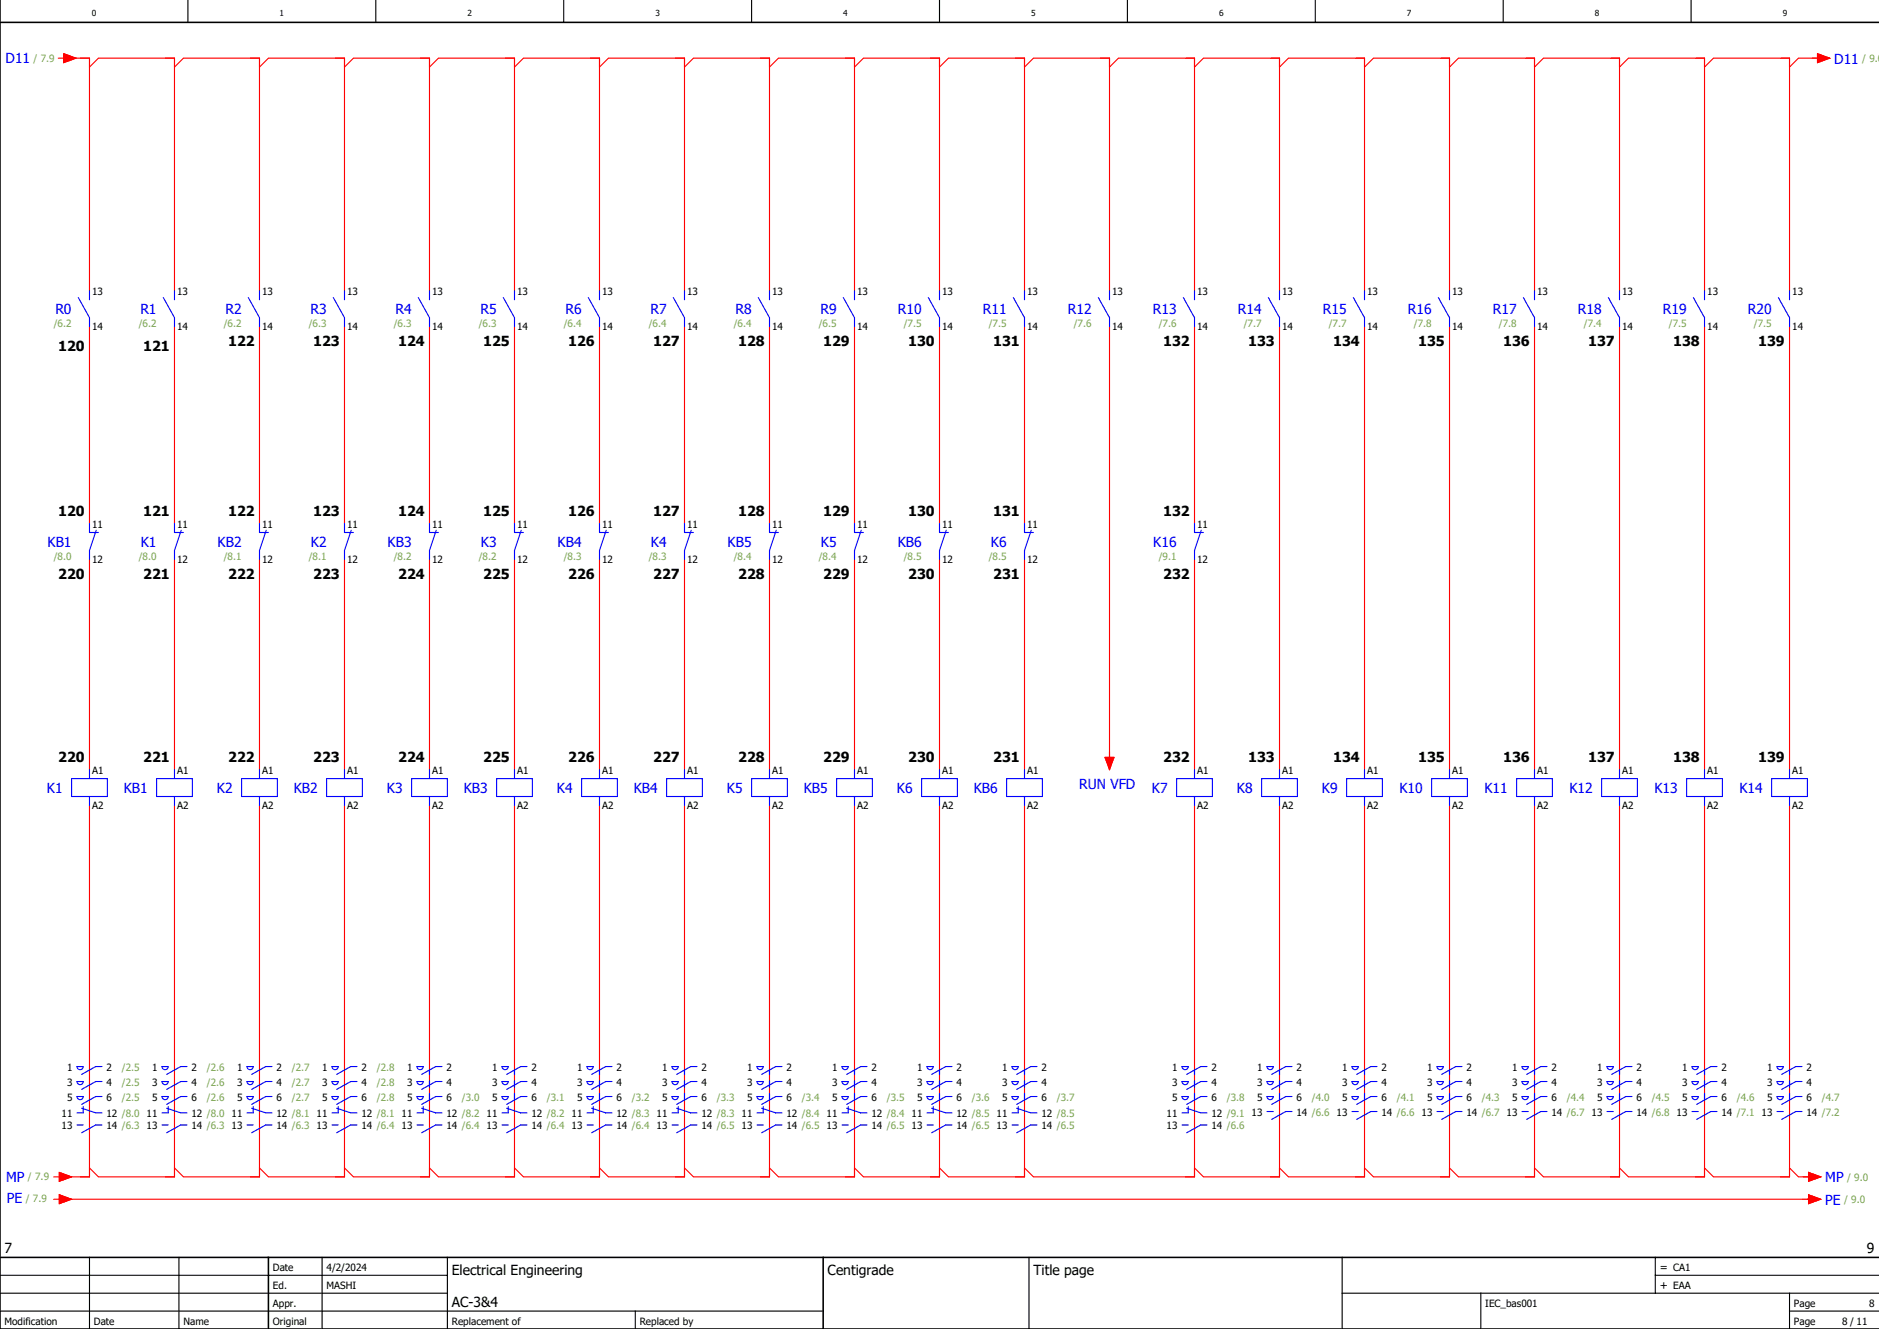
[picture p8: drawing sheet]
<svg xmlns="http://www.w3.org/2000/svg" width="420mm" height="297mm" viewBox="0 0 420 297" stroke-linecap="round" stroke-linejoin="round" font-family="sans-serif">
<g fill="none" stroke="#000" stroke-width=".25">
<path d="M42 0v5M84 0v5M126 0v5M168 0v5M210 0v5M252 0v5M294 0v5M336 0v5M378 0v5M0 293h184M0 289h100M0 285h100"/>
<path d="M20 281v16M40 281v16M72 281v16M100 281v16M142 293v4M230 281v16M300 289h120M300 281v16M331 289v8M370 285h50M370 281v8M400 293h20"/>
<path d="M400 289v8"/>
</g>
<path d="M0 5h420M0 0v297h420M0 281h420M60 281v16M184 281v16" fill="none" stroke="#000" stroke-width=".35"/>
<g fill="none" stroke="#f00" stroke-width=".25">
<path d="M13 13h1.2M14.2 12l2.8 1-2.8 1zM15 13h5v52M20 15l2-2h17v52M39 15l2-2h17v52M58 15l2-2h17v52M77 15l2-2h17v52M96 15l2-2h17v52M115 15l2-2h17v52M134 15l2-2h17v52M153 15l2-2h17v52M172 15l2-2h17v52"/>
<path d="M191 15l2-2h17v52M210 15l2-2h17v52M229 15l2-2h17v52M248 15l2-2h17v52M267 15l2-2h17v52M286 15l2-2h17v52M305 15l2-2h17v52M324 15l2-2h17v52M343 15l2-2h17v52M362 15l2-2h17v52M381 15l2-2h17v52M406.2 12l2.8 1-2.8 1z"/>
<path d="M407 13h-5l-2 2M20 73v44M39 73v44M58 73v44M77 73v44M96 73v44M115 73v44M134 73v44M153 73v44M172 73v44M191 73v44M210 73v44"/>
<path d="M229 73v44M248 73v97M267 73v44M286 73v99M305 73v99M324 73v99M343 73v99M362 73v99M381 73v99M400 73v99M20 125v47M39 125v47"/>
<path d="M58 125v47M77 125v47M96 125v47M115 125v47M134 125v47M153 125v47M172 125v47M191 125v47M210 125v47M229 125v47M267 125v47M20 180v83h-6"/>
<path d="M39 180v83h-17l-2-2M58 180v83h-17l-2-2M77 180v83h-17l-2-2M96 180v83h-17l-2-2M115 180v83h-17l-2-2M134 180v83h-17l-2-2M153 180v83h-17l-2-2M172 180v83h-17l-2-2M191 180v83h-17l-2-2M210 180v83h-17l-2-2M229 180v83h-17l-2-2M247 169.3h2l-1 2.7z"/>
<path d="M267 180v83h-36l-2-2M286 180v83h-17l-2-2M305 180v83h-17l-2-2M324 180v83h-17l-2-2M343 180v83h-17l-2-2M362 180v83h-17l-2-2M381 180v83h-17l-2-2M400 180v83h-17l-2-2M12 263h1.3M12 268h1.3M13.3 262l2.7 1-2.7 1zM13.3 267l2.7 1-2.7 1z"/>
<path d="M14 268h391M400 261l2 2h3M404.3 267l2.7 1-2.7 1zM404.3 262l2.7 1-2.7 1z"/>
</g>
<g fill="none" stroke="#00f" stroke-width=".25">
<path d="M17.5 66.5l2.5 4.5v2M20 65v2M36.5 66.5l2.5 4.5v2M39 65v2M55.5 66.5l2.5 4.5v2M58 65v2M74.5 66.5l2.5 4.5v2M77 65v2M93.5 66.5l2.5 4.5v2M96 65v2M112.5 66.5l2.5 4.5v2M115 65v2"/>
<path d="M131.5 66.5l2.5 4.5v2M134 65v2M150.5 66.5l2.5 4.5v2M153 65v2M169.5 66.5l2.5 4.5v2M172 65v2M188.5 66.5l2.5 4.5v2M191 65v2M207.5 66.5l2.5 4.5v2M210 65v2M226.5 66.5l2.5 4.5v2M229 65v2"/>
<path d="M245.5 66.5l2.5 4.5v2M248 65v2M264.5 66.5l2.5 4.5v2M267 65v2M283.5 66.5l2.5 4.5v2M286 65v2M302.5 66.5l2.5 4.5v2M305 65v2M321.5 66.5l2.5 4.5v2M324 65v2M340.5 66.5l2.5 4.5v2M343 65v2"/>
<path d="M359.5 66.5l2.5 4.5v2M362 65v2M378.5 66.5l2.5 4.5v2M381 65v2M397.5 66.5l2.5 4.5v2M400 65v2M20 117v2h2M21.5 118.5l-1.5 4.5v2M39 117v2h2M40.5 118.5l-1.5 4.5v2M58 117v2h2M59.5 118.5l-1.5 4.5v2"/>
<path d="M77 117v2h2M78.5 118.5l-1.5 4.5v2M96 117v2h2M97.5 118.5l-1.5 4.5v2M115 117v2h2M116.5 118.5l-1.5 4.5v2M134 117v2h2M135.5 118.5l-1.5 4.5v2M153 117v2h2M154.5 118.5l-1.5 4.5v2M172 117v2h2M173.5 118.5l-1.5 4.5v2"/>
<path d="M191 117v2h2M192.5 118.5l-1.5 4.5v2M210 117v2h2M211.5 118.5l-1.5 4.5v2M229 117v2h2M230.5 118.5l-1.5 4.5v2M267 117v2h2M268.5 118.5l-1.5 4.5v2M16 174h8v4h-8zM20 172v2M20 178v2M35 174h8v4h-8z"/>
<path d="M39 172v2M39 178v2M54 174h8v4h-8zM58 172v2M58 178v2M73 174h8v4h-8zM77 172v2M77 178v2M92 174h8v4h-8zM96 172v2M96 178v2M111 174h8v4h-8z"/>
<path d="M115 172v2M115 178v2M130 174h8v4h-8zM134 172v2M134 178v2M149 174h8v4h-8zM153 172v2M153 178v2M168 174h8v4h-8zM172 172v2M172 178v2M187 174h8v4h-8z"/>
<path d="M191 172v2M191 178v2M206 174h8v4h-8zM210 172v2M210 178v2M225 174h8v4h-8zM229 172v2M229 178v2M263 174h8v4h-8zM267 172v2M267 178v2M282 174h8v4h-8z"/>
<path d="M286 172v2M286 178v2M301 174h8v4h-8zM305 172v2M305 178v2M320 174h8v4h-8zM324 172v2M324 178v2M339 174h8v4h-8zM343 172v2M343 178v2M358 174h8v4h-8z"/>
<path d="M362 172v2M362 178v2M377 174h8v4h-8zM381 172v2M381 178v2M396 174h8v4h-8zM400 172v2M400 178v2M17.2 238.4h1.4a.7 .7 0 0 1-.7 .6 .7 .7 0 0 1-.7-.6zM22.8 238.3h-1.4l-3.1 1.8M36.2 238.4h1.4a.7 .7 0 0 1-.7 .6 .7 .7 0 0 1-.7-.6zM41.8 238.3h-1.4l-3.1 1.8"/>
<path d="M55.2 238.4h1.4a.7 .7 0 0 1-.7 .6 .7 .7 0 0 1-.7-.6zM60.8 238.3h-1.4l-3.1 1.8M74.2 238.4h1.4a.7 .7 0 0 1-.7 .6 .7 .7 0 0 1-.7-.6zM79.8 238.3h-1.4l-3.1 1.8M93.2 238.4h1.4a.7 .7 0 0 1-.7 .6 .7 .7 0 0 1-.7-.6zM96 239.1v1M98.8 238.3h-1.4l-3.2 1.8M112.2 238.4h1.4a.7 .7 0 0 1-.7 .6 .7 .7 0 0 1-.7-.6zM115 239.1v1M117.8 238.3h-1.4l-3.1 1.8M131.2 238.4h1.4a.7 .7 0 0 1-.7 .6 .7 .7 0 0 1-.7-.6zM134 239.1v1"/>
<path d="M136.8 238.3h-1.4l-3.1 1.8M150.2 238.4h1.4a.7 .7 0 0 1-.7 .6 .7 .7 0 0 1-.7-.6zM153 239.1v1M155.8 238.3h-1.4l-3.2 1.8M169.2 238.4h1.4a.7 .7 0 0 1-.7 .6 .7 .7 0 0 1-.7-.6zM172 239.1v1M174.8 238.3h-1.4l-3.2 1.8M188.2 238.4h1.4a.7 .7 0 0 1-.7 .6 .7 .7 0 0 1-.7-.6zM191 239.1v1M193.8 238.3h-1.4l-3.1 1.8M207.2 238.4h1.4a.7 .7 0 0 1-.7 .6 .7 .7 0 0 1-.7-.6zM210 239.1v1"/>
<path d="M212.8 238.3h-1.4l-3.1 1.8M226.2 238.4h1.4a.7 .7 0 0 1-.7 .6 .7 .7 0 0 1-.7-.6zM229 239.1v1M231.8 238.3h-1.4l-3.2 1.8M264.2 238.4h1.4a.7 .7 0 0 1-.7 .6 .7 .7 0 0 1-.7-.6zM267 239.1v1M269.8 238.3h-1.4l-3.1 1.8M283.2 238.4h1.4a.7 .7 0 0 1-.7 .6 .7 .7 0 0 1-.7-.6zM286 239.1v1M288.8 238.3h-1.4l-3.2 1.8M302.2 238.4h1.4a.7 .7 0 0 1-.7 .6 .7 .7 0 0 1-.7-.6zM305 239.1v1"/>
<path d="M307.8 238.3h-1.4l-3.2 1.8M321.2 238.4h1.4a.7 .7 0 0 1-.7 .6 .7 .7 0 0 1-.7-.6zM324 239.1v1M326.8 238.3h-1.4l-3.1 1.8M340.2 238.4h1.4a.7 .7 0 0 1-.7 .6 .7 .7 0 0 1-.7-.6zM343 239.1v1M345.8 238.3h-1.4l-3.1 1.8M359.2 238.4h1.4a.7 .7 0 0 1-.7 .6 .7 .7 0 0 1-.7-.6zM362 239.1v1M364.8 238.3h-1.4l-3.2 1.8M378.2 238.4h1.4a.7 .7 0 0 1-.7 .6 .7 .7 0 0 1-.7-.6zM381 239.1v1"/>
<path d="M383.8 238.3h-1.4l-3.1 1.8M397.2 238.4h1.4a.7 .7 0 0 1-.7 .6 .7 .7 0 0 1-.7-.6zM400 239.1v1M402.8 238.3h-1.4l-3.1 1.8M17.2 241.7h1.4a.7 .7 0 0 1-.7 .7 .7 .7 0 0 1-.7-.7zM17.2 245.1h1.4a.7 .7 0 0 1-.7 .6 .7 .7 0 0 1-.7-.6zM17.2 251.4h1.4M18.3 247.7l3.1 1h1.4M18.6 247.3v1.4h-1.4M22.8 241.7h-1.4l-3.1 1.8M22.8 245h-1.4l-3.1 1.8M22.8 251.4h-1.4l-3.1 1.8"/>
<path d="M36.2 241.7h1.4a.7 .7 0 0 1-.7 .7 .7 .7 0 0 1-.7-.7zM36.2 245.1h1.4a.7 .7 0 0 1-.7 .6 .7 .7 0 0 1-.7-.6zM36.2 251.4h1.4M37.3 247.7l3.1 1h1.4M37.6 247.3v1.4h-1.4M41.8 241.7h-1.4l-3.1 1.8M41.8 245h-1.4l-3.1 1.8M41.8 251.4h-1.4l-3.1 1.8M55.2 241.7h1.4a.7 .7 0 0 1-.7 .7 .7 .7 0 0 1-.7-.7zM55.2 245.1h1.4a.7 .7 0 0 1-.7 .6 .7 .7 0 0 1-.7-.6zM55.2 251.4h1.4M56.3 247.7l3.1 1h1.4"/>
<path d="M56.6 247.3v1.4h-1.4M60.8 241.7h-1.4l-3.1 1.8M60.8 245h-1.4l-3.1 1.8M60.8 251.4h-1.4l-3.1 1.8M74.2 241.7h1.4a.7 .7 0 0 1-.7 .7 .7 .7 0 0 1-.7-.7zM74.2 245.1h1.4a.7 .7 0 0 1-.7 .6 .7 .7 0 0 1-.7-.6zM74.2 251.4h1.4M75.3 247.7l3.1 1h1.4M75.6 247.3v1.4h-1.4M79.8 241.7h-1.4l-3.1 1.8M79.8 245h-1.4l-3.1 1.8M79.8 251.4h-1.4l-3.1 1.8"/>
<path d="M93.2 241.7h1.4a.7 .7 0 0 1-.7 .7 .7 .7 0 0 1-.7-.7zM93.2 251.4h1.4M93.2 245.1h1.4a.7 .7 0 0 1-.7 .7 .7 .7 0 0 1-.7-.7zM94.3 247.7l3.1 1h1.4M94.6 247.3v1.4h-1.4M96 241.6v1.3M96 244.4v1.3M98.8 241.7h-1.4l-3.2 1.8M98.8 251.4h-1.4l-3.1 1.8M98.8 245.1h-1.4l-3.1 1.7M112.2 241.7h1.4a.7 .7 0 0 1-.7 .7 .7 .7 0 0 1-.7-.7zM112.2 251.4h1.4"/>
<path d="M112.2 245.1h1.4a.7 .7 0 0 1-.7 .7 .7 .7 0 0 1-.7-.7zM113.3 247.7l3.1 1h1.4M113.6 247.3v1.4h-1.4M115 241.6v1.3M115 244.4v1.3M117.8 241.7h-1.4l-3.1 1.8M117.8 251.4h-1.4l-3.1 1.8M117.8 245.1h-1.4l-3.1 1.7M131.2 241.7h1.4a.7 .7 0 0 1-.7 .7 .7 .7 0 0 1-.7-.7zM131.2 251.4h1.4M131.2 245.1h1.4a.7 .7 0 0 1-.7 .7 .7 .7 0 0 1-.7-.7zM132.3 247.7l3.1 1h1.4"/>
<path d="M132.6 247.3v1.4h-1.4M134 241.6v1.3M134 244.4v1.3M136.8 241.7h-1.4l-3.1 1.8M136.8 251.4h-1.4l-3.1 1.8M136.8 245.1h-1.4l-3.1 1.7M150.2 241.7h1.4a.7 .7 0 0 1-.7 .7 .7 .7 0 0 1-.7-.7zM150.2 251.4h1.4M150.2 245.1h1.4a.7 .7 0 0 1-.7 .7 .7 .7 0 0 1-.7-.7zM151.3 247.7l3.1 1h1.4M151.6 247.3v1.4h-1.4M153 241.6v1.3"/>
<path d="M153 244.4v1.3M155.8 241.7h-1.4l-3.2 1.8M155.8 251.4h-1.4l-3.1 1.8M155.8 245.1h-1.4l-3.1 1.7M169.2 241.7h1.4a.7 .7 0 0 1-.7 .7 .7 .7 0 0 1-.7-.7zM169.2 251.4h1.4M169.2 245.1h1.4a.7 .7 0 0 1-.7 .7 .7 .7 0 0 1-.7-.7zM170.3 247.7l3.1 1h1.4M170.6 247.3v1.4h-1.4M172 241.6v1.3M172 244.4v1.3M174.8 241.7h-1.4l-3.2 1.8"/>
<path d="M174.8 251.4h-1.4l-3.1 1.8M174.8 245.1h-1.4l-3.1 1.7M188.2 241.7h1.4a.7 .7 0 0 1-.7 .7 .7 .7 0 0 1-.7-.7zM188.2 251.4h1.4M188.2 245.1h1.4a.7 .7 0 0 1-.7 .7 .7 .7 0 0 1-.7-.7zM189.3 247.7l3.1 1h1.4M189.6 247.3v1.4h-1.4M191 241.6v1.3M191 244.4v1.3M193.8 241.7h-1.4l-3.1 1.8M193.8 251.4h-1.4l-3.1 1.8M193.8 245.1h-1.4l-3.1 1.7"/>
<path d="M207.2 241.7h1.4a.7 .7 0 0 1-.7 .7 .7 .7 0 0 1-.7-.7zM207.2 251.4h1.4M207.2 245.1h1.4a.7 .7 0 0 1-.7 .7 .7 .7 0 0 1-.7-.7zM208.3 247.7l3.1 1h1.4M208.6 247.3v1.4h-1.4M210 241.6v1.3M210 244.4v1.3M212.8 241.7h-1.4l-3.1 1.8M212.8 251.4h-1.4l-3.1 1.8M212.8 245.1h-1.4l-3.1 1.7M226.2 241.7h1.4a.7 .7 0 0 1-.7 .7 .7 .7 0 0 1-.7-.7zM226.2 251.4h1.4"/>
<path d="M226.2 245.1h1.4a.7 .7 0 0 1-.7 .7 .7 .7 0 0 1-.7-.7zM227.3 247.7l3.1 1h1.4M227.6 247.3v1.4h-1.4M229 241.6v1.3M229 244.4v1.3M231.8 241.7h-1.4l-3.2 1.8M231.8 251.4h-1.4l-3.1 1.8M231.8 245.1h-1.4l-3.1 1.7M264.2 241.7h1.4a.7 .7 0 0 1-.7 .7 .7 .7 0 0 1-.7-.7zM264.2 251.4h1.4M264.2 245.1h1.4a.7 .7 0 0 1-.7 .7 .7 .7 0 0 1-.7-.7zM265.3 247.7l3.1 1h1.4"/>
<path d="M265.6 247.3v1.4h-1.4M267 241.6v1.3M267 244.4v1.3M269.8 241.7h-1.4l-3.1 1.8M269.8 251.4h-1.4l-3.1 1.8M269.8 245.1h-1.4l-3.1 1.7M283.2 241.7h1.4a.7 .7 0 0 1-.7 .7 .7 .7 0 0 1-.7-.7zM283.2 248.4h1.4M283.2 245.1h1.4a.7 .7 0 0 1-.7 .7 .7 .7 0 0 1-.7-.7zM286 241.6v1.3M286 244.4v1.3M288.8 241.7h-1.4l-3.2 1.8"/>
<path d="M288.8 248.4h-1.4l-3.1 1.8M288.8 245.1h-1.4l-3.1 1.7M302.2 241.7h1.4a.7 .7 0 0 1-.7 .7 .7 .7 0 0 1-.7-.7zM302.2 248.4h1.4M302.2 245.1h1.4a.7 .7 0 0 1-.7 .7 .7 .7 0 0 1-.7-.7zM305 241.6v1.3M305 244.4v1.3M307.8 241.7h-1.4l-3.2 1.8M307.8 248.4h-1.4l-3.1 1.8M307.8 245.1h-1.4l-3.1 1.7M321.2 241.7h1.4a.7 .7 0 0 1-.7 .7 .7 .7 0 0 1-.7-.7zM321.2 248.4h1.4"/>
<path d="M321.2 245.1h1.4a.7 .7 0 0 1-.7 .7 .7 .7 0 0 1-.7-.7zM324 241.6v1.3M324 244.4v1.3M326.8 241.7h-1.4l-3.1 1.8M326.8 248.4h-1.4l-3.1 1.8M326.8 245.1h-1.4l-3.1 1.7M340.2 241.7h1.4a.7 .7 0 0 1-.7 .7 .7 .7 0 0 1-.7-.7zM340.2 248.4h1.4M340.2 245.1h1.4a.7 .7 0 0 1-.7 .7 .7 .7 0 0 1-.7-.7zM343 241.6v1.3M343 244.4v1.3M345.8 241.7h-1.4l-3.1 1.8"/>
<path d="M345.8 248.4h-1.4l-3.1 1.8M345.8 245.1h-1.4l-3.1 1.7M359.2 241.7h1.4a.7 .7 0 0 1-.7 .7 .7 .7 0 0 1-.7-.7zM359.2 245.1h1.4a.7 .7 0 0 1-.7 .7 .7 .7 0 0 1-.7-.7zM359.2 248.4h1.4M362 241.6v1.3M362 244.4v1.3M364.8 241.7h-1.4l-3.2 1.8M364.8 245.1h-1.4l-3.1 1.7M364.8 248.4h-1.4l-3.2 1.8M378.2 241.7h1.4a.7 .7 0 0 1-.7 .7 .7 .7 0 0 1-.7-.7zM378.2 245.1h1.4a.7 .7 0 0 1-.7 .7 .7 .7 0 0 1-.7-.7z"/>
<path d="M378.2 248.4h1.4M381 241.6v1.3M381 244.4v1.3M383.8 241.7h-1.4l-3.1 1.8M383.8 248.4h-1.4l-3.1 1.8M383.8 245.1h-1.4l-3.1 1.7M397.2 241.7h1.4a.7 .7 0 0 1-.7 .7 .7 .7 0 0 1-.7-.7zM397.2 248.4h1.4M397.2 245.1h1.4a.7 .7 0 0 1-.7 .7 .7 .7 0 0 1-.7-.7zM400 241.6v1.3M400 244.4v1.3M402.8 241.7h-1.4l-3.1 1.8"/>
<path d="M402.8 248.4h-1.4l-3.1 1.8M402.8 245.1h-1.4l-3.1 1.7"/>
</g>
<g fill="#f00" stroke="#f00" stroke-width=".22">
<path d="M14.2 12l2.8 1-2.8 1z"/>
<path d="M406.2 12l2.8 1-2.8 1z"/>
<path d="M13.3 262l2.7 1-2.7 1z"/>
<path d="M13.3 267l2.7 1-2.7 1z"/>
<path d="M404.3 267l2.7 1-2.7 1z"/>
<path d="M404.3 262l2.7 1-2.7 1z"/>
<path d="M247 169.3h2l-1 2.7z"/>
</g>
<g font-size="3.1" fill="#00f">
<text x="1.3" y="14.1">D11</text>
<text x="410" y="14.2">D11</text>
<text x="12.4" y="70.2">R0</text>
<text x="31.4" y="70.2">R1</text>
<text x="50.4" y="70.2">R2</text>
<text x="69.4" y="70.2">R3</text>
<text x="88.4" y="70.2">R4</text>
<text x="107.4" y="70.2">R5</text>
<text x="126.4" y="70.2">R6</text>
<text x="145.4" y="70.2">R7</text>
<text x="164.4" y="70.2">R8</text>
<text x="183.4" y="70.2">R9</text>
<text x="200.7" y="70.2">R10</text>
<text x="219.7" y="70.2">R11</text>
<text x="238.7" y="70.2">R12</text>
<text x="257.7" y="70.2">R13</text>
<text x="276.7" y="70.2">R14</text>
<text x="295.7" y="70.2">R15</text>
<text x="314.7" y="70.2">R16</text>
<text x="333.7" y="70.2">R17</text>
<text x="352.7" y="70.2">R18</text>
<text x="371.7" y="70.2">R19</text>
<text x="390.7" y="70.2">R20</text>
<text x="10.7" y="122.2">KB1</text>
<text x="31.5" y="122.2">K1</text>
<text x="48.7" y="122.2">KB2</text>
<text x="69.5" y="122.2">K2</text>
<text x="86.6" y="122.2">KB3</text>
<text x="107.5" y="122.2">K3</text>
<text x="124.7" y="122.2">KB4</text>
<text x="145.5" y="122.2">K4</text>
<text x="162.6" y="122.2">KB5</text>
<text x="183.5" y="122.2">K5</text>
<text x="200.7" y="122.2">KB6</text>
<text x="221.5" y="122.2">K6</text>
<text x="257.8" y="122.2">K16</text>
<text x="10.5" y="177.2">K1</text>
<text x="27.7" y="177.2">KB1</text>
<text x="48.5" y="177.2">K2</text>
<text x="65.7" y="177.2">KB2</text>
<text x="86.5" y="177.2">K3</text>
<text x="103.6" y="177.2">KB3</text>
<text x="124.5" y="177.2">K4</text>
<text x="141.7" y="177.2">KB4</text>
<text x="162.5" y="177.2">K5</text>
<text x="179.6" y="177.2">KB5</text>
<text x="200.5" y="177.2">K6</text>
<text x="217.7" y="177.2">KB6</text>
<text x="241.2" y="176.3">RUN VFD</text>
<text x="257.5" y="177.2">K7</text>
<text x="276.5" y="177.2">K8</text>
<text x="295.5" y="177.2">K9</text>
<text x="312.8" y="177.2">K10</text>
<text x="331.8" y="177.2">K11</text>
<text x="350.8" y="177.2">K12</text>
<text x="369.8" y="177.2">K13</text>
<text x="388.8" y="177.2">K14</text>
<text x="1.4" y="264">MP</text>
<text x="1.6" y="268.9">PE</text>
<text x="408" y="269.2">PE</text>
<text x="408" y="264.2">MP</text>
</g>
<g font-size="3.1">
<text x="51" y="77.4">122</text>
<text x="70" y="77.4">123</text>
<text x="89" y="77.4">124</text>
<text x="108" y="77.4">125</text>
<text x="127" y="77.4">126</text>
<text x="146" y="77.4">127</text>
<text x="165" y="77.4">128</text>
<text x="184" y="77.4">129</text>
<text x="203" y="77.4">130</text>
<text x="222" y="77.4">131</text>
<text x="260" y="77.4">132</text>
<text x="279" y="77.4">133</text>
<text x="298" y="77.4">134</text>
<text x="317" y="77.4">135</text>
<text x="336" y="77.4">136</text>
<text x="355" y="77.4">137</text>
<text x="374" y="77.4">138</text>
<text x="393" y="77.4">139</text>
<text x="13" y="78.4">120</text>
<text x="32" y="78.4">121</text>
<text x="13" y="115.4">120</text>
<text x="32" y="115.4">121</text>
<text x="51" y="115.4">122</text>
<text x="70" y="115.4">123</text>
<text x="89" y="115.4">124</text>
<text x="108" y="115.4">125</text>
<text x="127" y="115.4">126</text>
<text x="146" y="115.4">127</text>
<text x="165" y="115.4">128</text>
<text x="184" y="115.4">129</text>
<text x="203" y="115.4">130</text>
<text x="222" y="115.4">131</text>
<text x="260" y="115.4">132</text>
<text x="13" y="129.4">220</text>
<text x="32" y="129.4">221</text>
<text x="51" y="129.4">222</text>
<text x="70" y="129.4">223</text>
<text x="89" y="129.4">224</text>
<text x="108" y="129.4">225</text>
<text x="127" y="129.4">226</text>
<text x="146" y="129.4">227</text>
<text x="165" y="129.4">228</text>
<text x="184" y="129.4">229</text>
<text x="203" y="129.4">230</text>
<text x="222" y="129.4">231</text>
<text x="260" y="129.4">232</text>
<text x="13" y="170.4">220</text>
<text x="32" y="170.4">221</text>
<text x="51" y="170.4">222</text>
<text x="70" y="170.4">223</text>
<text x="89" y="170.4">224</text>
<text x="108" y="170.4">225</text>
<text x="127" y="170.4">226</text>
<text x="146" y="170.4">227</text>
<text x="165" y="170.4">228</text>
<text x="184" y="170.4">229</text>
<text x="203" y="170.4">230</text>
<text x="222" y="170.4">231</text>
<text x="260" y="170.4">232</text>
<text x="279" y="170.4">133</text>
<text x="298" y="170.4">134</text>
<text x="317" y="170.4">135</text>
<text x="336" y="170.4">136</text>
<text x="355" y="170.4">137</text>
<text x="374" y="170.4">138</text>
<text x="393" y="170.4">139</text>
<text x="1" y="280">7</text>
<text x="417.3" y="280">9</text>
<text x="101" y="285">Electrical Engineering</text>
<text x="185" y="285">Centigrade</text>
<text x="231" y="285">Title page</text>
<text x="101" y="292">AC-3&amp;4</text>
</g>
<g font-size="2.5">
<text x="371" y="284">= CA1</text>
<text x="371" y="288">+ EAA</text>
</g>
<g font-size="2.2" fill="#7ca552">
<text x="7.5" y="13.8">/ 7.9</text>
<text x="416.3" y="13.9">/ 9.0</text>
<text x="12" y="73.1">/6.2</text>
<text x="31" y="73.1">/6.2</text>
<text x="50" y="73.1">/6.2</text>
<text x="69" y="73.1">/6.3</text>
<text x="88" y="73.1">/6.3</text>
<text x="107" y="73.1">/6.3</text>
<text x="126" y="73.1">/6.4</text>
<text x="145" y="73.1">/6.4</text>
<text x="164" y="73.1">/6.4</text>
<text x="183" y="73.1">/6.5</text>
<text x="202" y="73.1">/7.5</text>
<text x="221" y="73.1">/7.5</text>
<text x="240" y="73.1">/7.6</text>
<text x="259" y="73.1">/7.6</text>
<text x="278" y="73.1">/7.7</text>
<text x="297" y="73.1">/7.7</text>
<text x="316" y="73.1">/7.8</text>
<text x="335" y="73.1">/7.8</text>
<text x="354" y="73.1">/7.4</text>
<text x="373" y="73.1">/7.5</text>
<text x="392" y="73.1">/7.5</text>
<text x="12" y="125.1">/8.0</text>
<text x="31" y="125.1">/8.0</text>
<text x="50" y="125.1">/8.1</text>
<text x="69" y="125.1">/8.1</text>
<text x="88" y="125.1">/8.2</text>
<text x="107" y="125.1">/8.2</text>
<text x="126" y="125.1">/8.3</text>
<text x="145" y="125.1">/8.3</text>
<text x="164" y="125.1">/8.4</text>
<text x="183" y="125.1">/8.4</text>
<text x="202" y="125.1">/8.5</text>
<text x="221" y="125.1">/8.5</text>
<text x="259" y="125.1">/9.1</text>
<text x="27.2" y="239.2">/2.5</text>
<text x="46.2" y="239.2">/2.6</text>
<text x="65.2" y="239.2">/2.7</text>
<text x="84.2" y="239.2">/2.8</text>
<text x="27.2" y="242.6">/2.5</text>
<text x="27.2" y="245.9">/2.5</text>
<text x="46.2" y="242.6">/2.6</text>
<text x="46.2" y="245.9">/2.6</text>
<text x="65.2" y="242.6">/2.7</text>
<text x="65.2" y="245.9">/2.7</text>
<text x="84.2" y="242.6">/2.8</text>
<text x="84.2" y="245.9">/2.8</text>
<text x="103.2" y="245.9">/3.0</text>
<text x="122.2" y="245.9">/3.1</text>
<text x="141.2" y="245.9">/3.2</text>
<text x="160.2" y="245.9">/3.3</text>
<text x="179.2" y="245.9">/3.4</text>
<text x="198.2" y="245.9">/3.5</text>
<text x="217.2" y="245.9">/3.6</text>
<text x="236.2" y="245.9">/3.7</text>
<text x="274.2" y="245.9">/3.8</text>
<text x="293.2" y="245.9">/4.0</text>
<text x="312.2" y="245.9">/4.1</text>
<text x="331.2" y="245.9">/4.3</text>
<text x="350.2" y="245.9">/4.4</text>
<text x="369.2" y="245.9">/4.5</text>
<text x="388.2" y="245.9">/4.6</text>
<text x="407.2" y="245.9">/4.7</text>
<text x="6.3" y="263.7">/ 7.9</text>
<text x="412.9" y="263.9">/ 9.0</text>
<text x="5.8" y="268.6">/ 7.9</text>
<text x="412.2" y="268.9">/ 9.0</text>
</g>
<g font-size="2.2">
<text x="20.6" y="65.9">13</text>
<text x="39.6" y="65.9">13</text>
<text x="58.6" y="65.9">13</text>
<text x="77.6" y="65.9">13</text>
<text x="96.6" y="65.9">13</text>
<text x="115.6" y="65.9">13</text>
<text x="134.6" y="65.9">13</text>
<text x="153.6" y="65.9">13</text>
<text x="172.6" y="65.9">13</text>
<text x="191.6" y="65.9">13</text>
<text x="210.6" y="65.9">13</text>
<text x="229.6" y="65.9">13</text>
<text x="248.6" y="65.9">13</text>
<text x="267.6" y="65.9">13</text>
<text x="286.6" y="65.9">13</text>
<text x="305.6" y="65.9">13</text>
<text x="324.6" y="65.9">13</text>
<text x="343.6" y="65.9">13</text>
<text x="362.6" y="65.9">13</text>
<text x="381.6" y="65.9">13</text>
<text x="400.6" y="65.9">13</text>
<text x="20.6" y="73.8">14</text>
<text x="39.6" y="73.8">14</text>
<text x="58.6" y="73.8">14</text>
<text x="77.6" y="73.8">14</text>
<text x="96.6" y="73.8">14</text>
<text x="115.6" y="73.8">14</text>
<text x="134.6" y="73.8">14</text>
<text x="153.6" y="73.8">14</text>
<text x="172.6" y="73.8">14</text>
<text x="191.6" y="73.8">14</text>
<text x="210.6" y="73.8">14</text>
<text x="229.6" y="73.8">14</text>
<text x="248.6" y="73.8">14</text>
<text x="267.6" y="73.8">14</text>
<text x="286.6" y="73.8">14</text>
<text x="305.6" y="73.8">14</text>
<text x="324.6" y="73.8">14</text>
<text x="343.6" y="73.8">14</text>
<text x="362.6" y="73.8">14</text>
<text x="381.6" y="73.8">14</text>
<text x="400.6" y="73.8">14</text>
<text x="20.6" y="117.9">11</text>
<text x="39.6" y="117.9">11</text>
<text x="58.6" y="117.9">11</text>
<text x="77.6" y="117.9">11</text>
<text x="96.6" y="117.9">11</text>
<text x="115.6" y="117.9">11</text>
<text x="134.6" y="117.9">11</text>
<text x="153.6" y="117.9">11</text>
<text x="172.6" y="117.9">11</text>
<text x="191.6" y="117.9">11</text>
<text x="210.6" y="117.9">11</text>
<text x="229.6" y="117.9">11</text>
<text x="267.6" y="117.9">11</text>
<text x="20.6" y="125.8">12</text>
<text x="39.6" y="125.8">12</text>
<text x="58.6" y="125.8">12</text>
<text x="77.6" y="125.8">12</text>
<text x="96.6" y="125.8">12</text>
<text x="115.6" y="125.8">12</text>
<text x="134.6" y="125.8">12</text>
<text x="153.6" y="125.8">12</text>
<text x="172.6" y="125.8">12</text>
<text x="191.6" y="125.8">12</text>
<text x="210.6" y="125.8">12</text>
<text x="229.6" y="125.8">12</text>
<text x="267.6" y="125.8">12</text>
<text x="20.6" y="172.9">A1</text>
<text x="39.6" y="172.9">A1</text>
<text x="58.6" y="172.9">A1</text>
<text x="77.6" y="172.9">A1</text>
<text x="96.6" y="172.9">A1</text>
<text x="115.6" y="172.9">A1</text>
<text x="134.6" y="172.9">A1</text>
<text x="153.6" y="172.9">A1</text>
<text x="172.6" y="172.9">A1</text>
<text x="191.6" y="172.9">A1</text>
<text x="210.6" y="172.9">A1</text>
<text x="229.6" y="172.9">A1</text>
<text x="267.6" y="172.9">A1</text>
<text x="286.6" y="172.9">A1</text>
<text x="305.6" y="172.9">A1</text>
<text x="324.6" y="172.9">A1</text>
<text x="343.6" y="172.9">A1</text>
<text x="362.6" y="172.9">A1</text>
<text x="381.6" y="172.9">A1</text>
<text x="400.6" y="172.9">A1</text>
<text x="20.6" y="180.8">A2</text>
<text x="39.6" y="180.8">A2</text>
<text x="58.6" y="180.8">A2</text>
<text x="77.6" y="180.8">A2</text>
<text x="96.6" y="180.8">A2</text>
<text x="115.6" y="180.8">A2</text>
<text x="134.6" y="180.8">A2</text>
<text x="153.6" y="180.8">A2</text>
<text x="172.6" y="180.8">A2</text>
<text x="191.6" y="180.8">A2</text>
<text x="210.6" y="180.8">A2</text>
<text x="229.6" y="180.8">A2</text>
<text x="267.6" y="180.8">A2</text>
<text x="286.6" y="180.8">A2</text>
<text x="305.6" y="180.8">A2</text>
<text x="324.6" y="180.8">A2</text>
<text x="343.6" y="180.8">A2</text>
<text x="362.6" y="180.8">A2</text>
<text x="381.6" y="180.8">A2</text>
<text x="400.6" y="180.8">A2</text>
<text x="15" y="239.2">1</text>
<text x="23.8" y="239.2">2</text>
<text x="34" y="239.2">1</text>
<text x="42.8" y="239.2">2</text>
<text x="53" y="239.2">1</text>
<text x="61.8" y="239.2">2</text>
<text x="72" y="239.2">1</text>
<text x="80.8" y="239.2">2</text>
<text x="91" y="239.2">1</text>
<text x="99.8" y="239.2">2</text>
<text x="110" y="239.2">1</text>
<text x="118.8" y="239.2">2</text>
<text x="129" y="239.2">1</text>
<text x="137.8" y="239.2">2</text>
<text x="148" y="239.2">1</text>
<text x="156.8" y="239.2">2</text>
<text x="167" y="239.2">1</text>
<text x="175.8" y="239.2">2</text>
<text x="186" y="239.2">1</text>
<text x="194.8" y="239.2">2</text>
<text x="205" y="239.2">1</text>
<text x="213.8" y="239.2">2</text>
<text x="224" y="239.2">1</text>
<text x="232.8" y="239.2">2</text>
<text x="262" y="239.2">1</text>
<text x="270.8" y="239.2">2</text>
<text x="281" y="239.2">1</text>
<text x="289.8" y="239.2">2</text>
<text x="300" y="239.2">1</text>
<text x="308.8" y="239.2">2</text>
<text x="319" y="239.2">1</text>
<text x="327.8" y="239.2">2</text>
<text x="338" y="239.2">1</text>
<text x="346.8" y="239.2">2</text>
<text x="357" y="239.2">1</text>
<text x="365.8" y="239.2">2</text>
<text x="376" y="239.2">1</text>
<text x="384.8" y="239.2">2</text>
<text x="395" y="239.2">1</text>
<text x="403.8" y="239.2">2</text>
<text x="15" y="242.6">3</text>
<text x="15" y="245.9">5</text>
<text x="23.8" y="242.6">4</text>
<text x="23.8" y="245.9">6</text>
<text x="34" y="242.6">3</text>
<text x="34" y="245.9">5</text>
<text x="42.8" y="242.6">4</text>
<text x="42.8" y="245.9">6</text>
<text x="53" y="242.6">3</text>
<text x="53" y="245.9">5</text>
<text x="61.8" y="242.6">4</text>
<text x="61.8" y="245.9">6</text>
<text x="72" y="242.6">3</text>
<text x="72" y="245.9">5</text>
<text x="80.8" y="242.6">4</text>
<text x="80.8" y="245.9">6</text>
<text x="91" y="242.6">3</text>
<text x="91" y="245.9">5</text>
<text x="99.8" y="242.6">4</text>
<text x="99.8" y="245.9">6</text>
<text x="110" y="242.6">3</text>
<text x="110" y="245.9">5</text>
<text x="118.8" y="242.6">4</text>
<text x="118.8" y="245.9">6</text>
<text x="129" y="242.6">3</text>
<text x="129" y="245.9">5</text>
<text x="137.8" y="242.6">4</text>
<text x="137.8" y="245.9">6</text>
<text x="148" y="242.6">3</text>
<text x="148" y="245.9">5</text>
<text x="156.8" y="242.6">4</text>
<text x="156.8" y="245.9">6</text>
<text x="167" y="242.6">3</text>
<text x="167" y="245.9">5</text>
<text x="175.8" y="242.6">4</text>
<text x="175.8" y="245.9">6</text>
<text x="186" y="242.6">3</text>
<text x="186" y="245.9">5</text>
<text x="194.8" y="242.6">4</text>
<text x="194.8" y="245.9">6</text>
<text x="205" y="242.6">3</text>
<text x="205" y="245.9">5</text>
<text x="213.8" y="242.6">4</text>
<text x="213.8" y="245.9">6</text>
<text x="224" y="242.6">3</text>
<text x="224" y="245.9">5</text>
<text x="232.8" y="242.6">4</text>
<text x="232.8" y="245.9">6</text>
<text x="262" y="242.6">3</text>
<text x="262" y="245.9">5</text>
<text x="270.8" y="242.6">4</text>
<text x="270.8" y="245.9">6</text>
<text x="281" y="242.6">3</text>
<text x="281" y="245.9">5</text>
<text x="289.8" y="242.6">4</text>
<text x="289.8" y="245.9">6</text>
<text x="300" y="242.6">3</text>
<text x="300" y="245.9">5</text>
<text x="308.8" y="242.6">4</text>
<text x="308.8" y="245.9">6</text>
<text x="319" y="242.6">3</text>
<text x="319" y="245.9">5</text>
<text x="327.8" y="242.6">4</text>
<text x="327.8" y="245.9">6</text>
<text x="338" y="242.6">3</text>
<text x="338" y="245.9">5</text>
<text x="346.8" y="242.6">4</text>
<text x="346.8" y="245.9">6</text>
<text x="357" y="242.6">3</text>
<text x="357" y="245.9">5</text>
<text x="365.8" y="242.6">4</text>
<text x="365.8" y="245.9">6</text>
<text x="376" y="242.6">3</text>
<text x="376" y="245.9">5</text>
<text x="384.8" y="242.6">4</text>
<text x="384.8" y="245.9">6</text>
<text x="395" y="242.6">3</text>
<text x="395" y="245.9">5</text>
<text x="403.8" y="242.6">4</text>
<text x="403.8" y="245.9">6</text>
<text x="13.8" y="249.6">11</text>
<text x="23.8" y="249.6">12 /8.0</text>
<text x="32.8" y="249.6">11</text>
<text x="42.8" y="249.6">12 /8.0</text>
<text x="51.8" y="249.6">11</text>
<text x="61.8" y="249.6">12 /8.1</text>
<text x="70.8" y="249.6">11</text>
<text x="80.8" y="249.6">12 /8.1</text>
<text x="89.8" y="249.6">11</text>
<text x="99.8" y="249.6">12 /8.2</text>
<text x="108.8" y="249.6">11</text>
<text x="118.8" y="249.6">12 /8.2</text>
<text x="127.8" y="249.6">11</text>
<text x="137.8" y="249.6">12 /8.3</text>
<text x="146.8" y="249.6">11</text>
<text x="156.8" y="249.6">12 /8.3</text>
<text x="165.8" y="249.6">11</text>
<text x="175.8" y="249.6">12 /8.4</text>
<text x="184.8" y="249.6">11</text>
<text x="194.8" y="249.6">12 /8.4</text>
<text x="203.8" y="249.6">11</text>
<text x="213.8" y="249.6">12 /8.5</text>
<text x="222.8" y="249.6">11</text>
<text x="232.8" y="249.6">12 /8.5</text>
<text x="260.8" y="249.6">11</text>
<text x="270.8" y="249.6">12 /9.1</text>
<text x="279.8" y="249.3">13</text>
<text x="289.8" y="249.3">14 /6.6</text>
<text x="298.8" y="249.3">13</text>
<text x="308.8" y="249.3">14 /6.6</text>
<text x="317.8" y="249.3">13</text>
<text x="327.8" y="249.3">14 /6.7</text>
<text x="336.8" y="249.3">13</text>
<text x="346.8" y="249.3">14 /6.7</text>
<text x="355.8" y="249.3">13</text>
<text x="365.8" y="249.3">14 /6.8</text>
<text x="374.8" y="249.3">13</text>
<text x="384.8" y="249.3">14 /7.1</text>
<text x="393.8" y="249.3">13</text>
<text x="403.8" y="249.3">14 /7.2</text>
<text x="13.8" y="252.3">13</text>
<text x="23.8" y="252.3">14 /6.3</text>
<text x="32.8" y="252.3">13</text>
<text x="42.8" y="252.3">14 /6.3</text>
<text x="51.8" y="252.3">13</text>
<text x="61.8" y="252.3">14 /6.3</text>
<text x="70.8" y="252.3">13</text>
<text x="80.8" y="252.3">14 /6.4</text>
<text x="89.8" y="252.3">13</text>
<text x="99.8" y="252.3">14 /6.4</text>
<text x="108.8" y="252.3">13</text>
<text x="118.8" y="252.3">14 /6.4</text>
<text x="127.8" y="252.3">13</text>
<text x="137.8" y="252.3">14 /6.4</text>
<text x="146.8" y="252.3">13</text>
<text x="156.8" y="252.3">14 /6.5</text>
<text x="165.8" y="252.3">13</text>
<text x="175.8" y="252.3">14 /6.5</text>
<text x="184.8" y="252.3">13</text>
<text x="194.8" y="252.3">14 /6.5</text>
<text x="203.8" y="252.3">13</text>
<text x="213.8" y="252.3">14 /6.5</text>
<text x="222.8" y="252.3">13</text>
<text x="232.8" y="252.3">14 /6.5</text>
<text x="260.8" y="252.3">13</text>
<text x="270.8" y="252.3">14 /6.6</text>
<text x="61" y="284">Date</text>
<text x="73" y="284">4/2/2024</text>
<text x="61" y="288">Ed.</text>
<text x="61" y="292">Appr.</text>
<text x="73" y="288">MASHI</text>
<text x="332" y="292">IEC_bas001</text>
<text x="401" y="292">Page</text>
<text x="417.8" y="292">8</text>
<text x="1" y="296">Modification</text>
<text x="21" y="296">Date</text>
<text x="41" y="296">Name</text>
<text x="61" y="296">Original</text>
<text x="101" y="296">Replacement of</text>
<text x="143" y="296">Replaced by</text>
<text x="401" y="296">Page</text>
<text x="411.8" y="296">8 / 11</text>
</g>
<g font-size="1.9">
<text x="20.5" y="3.6">0</text>
<text x="62.5" y="3.6">1</text>
<text x="104.5" y="3.6">2</text>
<text x="146.5" y="3.6">3</text>
<text x="188.5" y="3.6">4</text>
<text x="230.5" y="3.6">5</text>
<text x="272.5" y="3.6">6</text>
<text x="314.5" y="3.6">7</text>
<text x="356.5" y="3.6">8</text>
<text x="398.5" y="3.6">9</text>
</g>
</svg>
